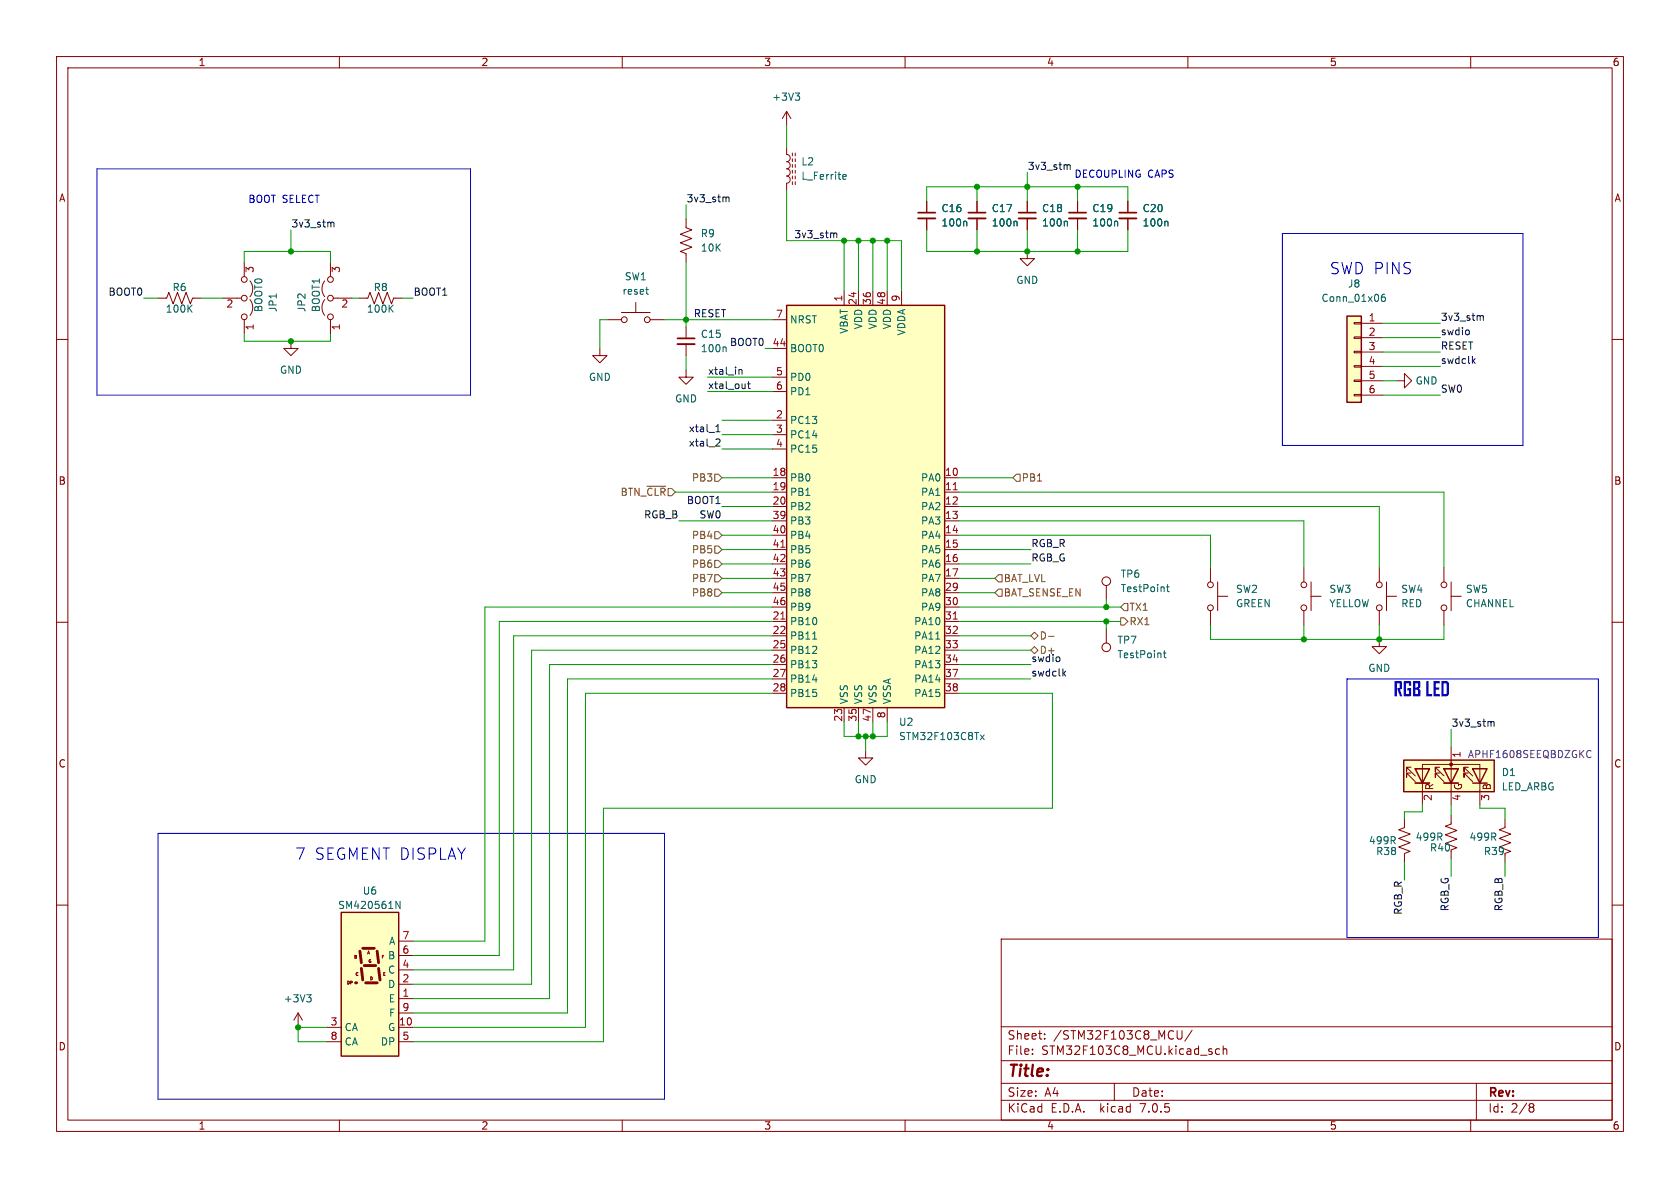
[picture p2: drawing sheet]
<svg xmlns="http://www.w3.org/2000/svg" width="297mm" height="210mm" viewBox="0 0 297 210" stroke-linecap="round" stroke-linejoin="round" font-family="sans-serif">
<g fill="none" stroke="#840000" stroke-width=".18">
<path d="M10 10h277v190h-277zM12 12h273v186h-273zM60 10v2M110 10v2M139.1 19.7v2.5M139.1 19.7l-.8 1.3M139.1 19.7l.7 1.3M160 10v2M210 10v2M260 10v2M139.1 26v1.3a.64 .64 0 0 1 .6 .6 .64 .64 0 0 1-.6 .7 .64 .64 0 0 1 .6 .6 .64 .64 0 0 1-.6 .6 .64 .64 0 0 1 .6 .7 .64 .64 0 0 1-.6 .6 .64 .64 0 0 1 .6 .7 .64 .64 0 0 1-.6 .6v1.3M140.1 27.1v.5"/>
<path d="M140.1 28.1v.5M140.1 29.1v.5M140.1 30.1v.5M140.1 31.1v.5M140.1 32.1v.5M140.6 27.1v.5M140.6 28.1v.5M140.6 29.1v.5M140.6 30.1v.5M140.6 31.1v.5M140.6 32.1v.5M10 60h2"/>
<path d="M285 60h2M10 110h2M195.6 111.1v2.6M285 110h2M10 160h2M266.1 144.8v1.5l-1.1 .4 2.1 .7-2.1 .8 2.1 .8-2.1 .7 2.1 .8-1 .4v1.5M285 160h2M177 166h108v32h-108zM60 198v2M110 198v2M160 198v2M177 194.5h108"/>
<path d="M177 191.5h108M177 187.5h108M177 181.5h108M182.5 186.3v.1M182.5 185.5v.1M184.7 183.6v.1M184.7 182.8v.1M197 191.5v3M209 182.2l-.1 1.4-.5 .1-.3-.3M210 198v2M210.7 182.1l-1.2 2M215.6 185.5l-.4-.1-.3 .3v.4l.1 .2h.6"/>
<path d="M216.2 185.5l.3-.1 .3 .1 .1 .9M216.2 184.9v1.5M260 198v2M261 191.5v6.5M270.5 195.7h.1M270.5 195.2l.4-.1 .2 .1 .1 .3-.3 .2M270.6 195.7h.3M270.6 195.7l-.1 .1M270.9 195.7l.3 .3-.1 .5-.2 .1-.4-.1"/>
<circle cx="195.6" cy="114.4" r=".76"/>
</g>
<path d="M140.6 16.5h.8l-.5 .4M141.1 16.9l.3 .3v.3l-.3 .2M149.2 30.8l.3 .1 .1 .3-.6 .1M149.5 31.6l-.3 .1M205.7 115.4h.4M205.8 115v1.1l.3 .2" fill="none" stroke="#006464" stroke-width=".18"/>
<path d="M60.3 161.3h10.2v25.4h-10.2z" fill="#ffffc2" stroke="#ffffc2" stroke-width=".18"/>
<path d="M60.3 161.3h10.2v25.4h-10.2z" fill="none" stroke="#840000" stroke-width=".25"/>
<path d="M63.6 168.1l.3 2.1M63.9 171.2l.2 2M64.1 167.6h2.1M64.4 170.7h2M64.6 173.7h2.1M66.7 168.1l.2 2.1M66.9 171.2l.3 2" fill="none" stroke="#840000" stroke-width=".51"/>
<circle cx="62.9" cy="173.7" r=".25" fill="#840000"/>
<g fill="none" stroke="#840000" stroke-width=".18">
<path d="M121.3 38.7v1.6l1 .3-2 .8 2 .8-2 .7 2 .8-2 .8 1 .3v1.6M163.8 35.6v2M163.8 38.6v2M172.7 35.6v2M172.7 38.6v2M181.6 35.6v2M181.6 38.6v2M190.5 35.6v2M190.5 38.6v2M199.4 35.6v2M199.4 38.6v2M27.9 52.7h1.6l.3-1 .8 2 .8-2 .7 2 .8-2 .8 2 .3-1h1.6"/>
<path d="M39.4 52.7h3.3M43.2 46.4v2.5M43.2 56.5v2.6M44.2 53a2.26 2.26 0 0 1 0 2.8M44.2 49.7a2.26 2.26 0 0 1 0 2.8M57.4 53a2.26 2.26 0 0 0 0 2.8M57.4 49.7a2.26 2.26 0 0 0 0 2.8M58.4 46.4v2.5M58.4 56.5v2.6M58.9 52.7h3.3M63.5 52.7h1.5l.4-1 .8 2 .7-2 .8 2 .8-2 .7 2 .4-1h1.5M107.3 56.5h2.6"/>
<path d="M109.9 55.2h5M112.4 53.5v1.7M114.9 56.5h2.6M121.3 57.8v2M136.5 56.5h2.6M149.2 51.4v2.6M151.8 51.4v2.6M154.3 51.4v2.6M156.8 51.4v2.6M159.4 51.4v2.6M181.6 44.5v1.2h1.3l-1.3 1.3-1.3-1.3h1.3M239.4 59.6h1.3v.2h-1.3z"/>
<path d="M239.4 57h1.3v.3h-1.3zM240.7 57.2h3.8M240.7 59.7h3.8M51.4 60.3v1.3h1.3l-1.3 1.3-1.2-1.3h1.2M106 61.6v1.3h1.3l-1.3 1.2-1.2-1.2h1.2M121.3 65.4v1.3h1.3l-1.3 1.2-1.3-1.2h1.3M121.3 60.8v2.1M136.5 74.3h2.6M136.5 76.8h2.6M136.5 79.4h2.6M136.5 61.6h2.6M136.5 66.7h2.6"/>
<path d="M136.5 69.2h2.6M239.4 69.7h1.3v.3h-1.3zM239.4 67.2h1.3v.2h-1.3zM239.4 64.6h1.3v.3h-1.3zM239.4 62.1h1.3v.3h-1.3zM240.7 62.2h3.8M240.7 64.8h3.8M240.7 67.3h3.8M240.7 69.9h3.8M247 67.3h1.3v-1.3l1.3 1.3-1.3 1.3v-1.3M136.5 84.5h2.6M136.5 87h2.6"/>
<path d="M136.5 89.5h2.6M136.5 92.1h2.6M136.5 94.6h2.6M136.5 97.2h2.6M136.5 99.7h2.6M167 84.5h2.5M167 87h2.5M167 89.5h2.5M167 92.1h2.5M167 94.6h2.5M167 97.2h2.5M167 99.7h2.5"/>
<path d="M136.5 102.2h2.6M136.5 109.9h2.6M136.5 112.4h2.6M136.5 114.9h2.6M136.5 117.5h2.6M136.5 104.8h2.6M136.5 107.3h2.6M167 102.2h2.5M167 109.9h2.5M167 112.4h2.5M167 114.9h2.5M167 117.5h2.5"/>
<path d="M167 104.8h2.5M167 107.3h2.5M195.6 103.5v2.5M214 100.3v2.6M214 108v2.5M215.3 105.4h1.7M215.3 102.9v5.1M230.5 100.3v2.6M230.5 108v2.5M231.8 105.4h1.8M231.8 102.9v5.1M243.8 113v1.3h1.3l-1.3 1.3-1.2-1.3h1.2"/>
<path d="M243.8 100.3v2.6M243.8 108v2.5M245.1 105.4h1.8M245.1 102.9v5.1M255.3 100.3v2.6M255.3 108v2.5M256.5 105.4h1.8M256.5 102.9v5.1M136.5 120h2.6M136.5 122.6h2.6M149.2 125.1v2.5M151.8 125.1v2.5"/>
<path d="M153 132.7v1.3h1.3l-1.3 1.3-1.2-1.3h1.2M154.3 125.1v2.5M156.8 125.1v2.5M167 120h2.5M167 122.6h2.5M249.4 136.7h-.7v.7v-.7l1.5 1.5M249.4 135.6h-.7v.8v-.8l1.5 1.6M250.2 135.9h2.5zM250.2 135.9h.1M250.2 138.4h2.5M254.5 136.7h-.8v.7v-.7l1.6 1.5M254.5 135.6h-.8v.8v-.8l1.6 1.6"/>
<path d="M255.3 135.9h2.5zM255.3 135.9h.1M255.3 138.4h2.5M256.5 132.1v10.1M259.6 136.7h-.8v.7v-.7l1.5 1.5M259.6 135.6h-.8v.8v-.8l1.5 1.6M248.3 144.8v1.5l-1 .4 2 .7-2 .8 2 .8-2 .7 2 .8-1 .4v1.5M251.5 142.2v-7.1h10.1v7.1M256.5 144.1v1.6l-1 .4 2.1 .7-2.1 .8 2.1 .7-2.1 .8 2.1 .8-1.1 .3v1.6M52.7 179.1l-.8 1.2M52.7 179.1v2.5M52.7 179.1l.8 1.2"/>
<path d="M70.5 176.5h2.5M70.5 174h2.5M70.5 171.5h2.5M70.5 168.9h2.5M70.5 166.4h2.5M70.5 179.1h2.5M57.8 181.6h2.5M57.8 184.2h2.5M70.5 181.6h2.5M70.5 184.2h2.5"/>
<circle cx="43.2" cy="49.4" r=".51"/>
<circle cx="43.2" cy="52.7" r=".51"/>
<circle cx="43.2" cy="56" r=".51"/>
<circle cx="58.4" cy="49.4" r=".51"/>
<circle cx="58.4" cy="56" r=".51"/>
<circle cx="58.4" cy="52.7" r=".51"/>
<circle cx="110.4" cy="56.5" r=".51"/>
<circle cx="114.4" cy="56.5" r=".51"/>
<circle cx="195.6" cy="102.7" r=".76"/>
<circle cx="214" cy="103.4" r=".51"/>
<circle cx="214" cy="107.4" r=".51"/>
<circle cx="230.5" cy="107.4" r=".51"/>
<circle cx="230.5" cy="103.4" r=".51"/>
<circle cx="243.8" cy="107.4" r=".51"/>
<circle cx="243.8" cy="103.4" r=".51"/>
<circle cx="255.3" cy="103.4" r=".51"/>
<circle cx="255.3" cy="107.4" r=".51"/>
</g>
<g fill="none" stroke="#006464" stroke-width=".18">
<path d="M170.7 39.1l.2 .2v.7M179.6 39.1l.2 .2v.7M188.5 39.1l.2 .2v.7M197.4 39.1l.2 .2v.7M206.3 39.1l.2 .2v.7M114.1 51.2h.5M114.4 52h.2M244.8 52l-.4 .1a.86 .86 0 0 0 0 1.2l.5-.1v-.5l-.2-.2-.4 .1-.1 .1M128.2 61.3l.2 .2v.7M143.7 113h.7M206.2 103.7h.5M206.4 103.3v1.1l.3 .2"/>
<path d="M173.3 129.9l.7 .9M174 129.9l-.7 .9M70 159.3l.7 1.3v-1.3M54.2 175.8h.8l-.4 .5M54.8 176.3l.2 .3v.3l-.2 .2"/>
</g>
<g fill="#ffffc2" stroke="#ffffc2" stroke-width=".18">
<path d="M139.1 54h27.9v71.1h-27.9z"/>
<path d="M248.2 134.4h16v5.6h-16z"/>
<path d="M238.1 55.9h2.6v15.2h-2.6z"/>
</g>
<path d="M139.1 54h27.9v71.1h-27.9zM238.1 55.9h2.6v15.2h-2.6zM248.2 134.4h16v5.6h-16zM250.2 135.9h2.5l-1.2 2.5zM250.2 138.4h2.5M255.3 135.9h2.5l-1.3 2.5zM255.3 138.4h2.5M260.3 135.9h2.6l-1.3 2.5zM260.3 138.4h2.6" fill="none" stroke="#840000" stroke-width=".25"/>
<path d="M138 96.7h.8M168.5 86.6h.7M138 109.4h.8M168.5 109.4h.7" fill="none" stroke="#a90000" stroke-width=".18"/>
<circle cx="256.5" cy="135.1" r=".25" fill="#840000" stroke="#840000" stroke-width=".18"/>
<path d="M280.9 132.7l.4 .1M281.3 133.8l-.4 .1" fill="none" stroke="#840084" stroke-width=".18"/>
<path d="M162.3 38.6h3.1M171.2 38.6h3M180.1 38.6h3M189 38.6h3M197.9 38.6h3M119.8 60.8h3" fill="none" stroke="#840000" stroke-width=".33"/>
<path d="M162.3 37.6h3.1M171.2 37.6h3M180.1 37.6h3M189 37.6h3M197.9 37.6h3M119.8 59.8h3" fill="none" stroke="#840000" stroke-width=".3"/>
<g fill="none" stroke="#725600" stroke-width=".18">
<path d="M114.4 86h3.3M126.4 99.1h.6l.6 .6-.6 .6h-.6zM126.4 96.5h.6l.6 .7-.6 .6h-.6zM126.4 94h.6l.6 .6-.6 .7h-.6zM126.4 83.8h.6l.6 .7-.6 .6h-.6zM179.7 83.8h.6v1.3h-.6l-.6-.6zM126.4 104.1h.6l.6 .7-.6 .6h-.6zM126.4 101.6h.6l.6 .6-.6 .7h-.6zM176.5 104.1h.7v1.3h-.7l-.6-.6zM176.5 101.6h.7v1.3h-.7l-.6-.7zM182.2 112.4l.7-.6 .6 .6-.6 .6zM182.2 114.9l.7-.6 .6 .6-.6 .7z"/>
<path d="M185.4 112.5h.9M198.1 109.2h.7l.6 .7-.6 .6h-.7zM198.1 107.3l.7-.6h.6v1.3h-.6z"/>
</g>
<g fill="none" stroke="#0f0f0f" stroke-width=".18">
<path d="M58.6 39.3h.4v.8M128.4 34.9h.4l.1 .8M188.7 29.2h.4l.1 .8M147.5 41.2h.4v.8M259.7 58.5v.6M261.7 55.9h.5v.7M126.6 76.3h.7M126.7 75.4l.2-.3v1.2M126.7 77.6l.5 .1 .1 .3-.8 .9h.8M130.7 65.4h.4l.1 .8M132.1 67.9h.5M132.3 67.4v1.1l.3 .2"/>
<path d="M260.4 63.8l.4 .5M260.8 63.4l-.5 .5M187.3 116.2v.6M188 119l.4 .5M188.4 118.7l-.5 .4M263.7 127.6h.4v.8"/>
</g>
<path d="M17.1 29.8h66.1v40.1h-66.1zM226.7 41.3h42.5v37.4h-42.5zM238.1 120h44.5v45.7h-44.5zM27.9 147.3h89.6v47h-89.6z" fill="none" stroke="#0000c2" stroke-width=".18"/>
<g fill="none" stroke="#009600" stroke-width=".18">
<path d="M121.3 36.2v2.5M139.1 33.7v8.8h20.3v8.9M139.1 22.2v3.8M163.8 35.6v-2.6h35.6v2.6M172.7 33v2.6M181.6 30.5v5.1M190.5 33v2.6M25.4 52.7h2.5M35.6 52.7h3.8M43.2 59.1v1.2h15.2v-1.2M43.2 46.4v-1.9h15.2v1.9M51.4 40.6v3.9"/>
<path d="M62.2 52.7h1.3M71.1 52.7h1.9M107.3 56.5h-1.3v5.1M117.5 56.5h19M121.3 46.4v11.4M149.2 42.5v8.9M151.8 42.5v8.9M154.3 42.5v8.9M156.8 42.5v8.9M163.8 40.6v3.9h35.6v-3.9M172.7 40.6v3.9M181.6 40.6v3.9"/>
<path d="M190.5 40.6v3.9M244.5 57.2h10.1M244.5 59.7h10.1M121.3 62.9v2.5M125.1 66.7h11.4M125.1 69.2h11.4M127.6 74.3h8.9M127.6 79.4h8.9M127.6 76.8h8.9M135.3 61.6h1.2M244.5 67.3h2.5M244.5 64.8h10.1"/>
<path d="M244.5 62.2h10.1M244.5 69.9h10.1M119.4 87h17.1M120 92.1h16.5M127.6 89.5h8.9M127.6 94.6h8.9M127.6 97.2h8.9M127.6 99.7h8.9M127.6 84.5h8.9M169.5 87h85.8v13.3M169.5 92.1h61v8.2M169.5 89.5h74.3v10.8"/>
<path d="M169.5 94.6h44.5v5.7M169.5 97.2h12.7M169.5 99.7h12.7M169.5 84.5h9.6M127.6 104.8h8.9M127.6 102.2h8.9M136.5 109.9h-48.2v59h-15.3M136.5 117.5h-39.3v59h-24.2M136.5 114.9h-42.5v59.1h-21M136.5 107.3h-50.8v59.1h-12.7M136.5 112.4h-45.7v59.1h-17.8M169.5 109.9h28.6"/>
<path d="M169.5 117.5h12.7M169.5 114.9h12.7M169.5 107.3h28.6M169.5 104.8h6.4M169.5 102.2h6.4M169.5 112.4h12.7M195.6 106v1.3M195.6 109.9v1.2M214 110.5v2.5h41.3v-2.5M230.5 110.5v2.5M243.8 110.5v2.5M136.5 120h-36.2v59.1h-27.3"/>
<path d="M136.5 122.6h-33v59h-30.5M149.2 127.6v2.6h7.6v-2.6M151.8 127.6v2.6M153 130.2v2.5M154.3 127.6v2.6M169.5 120h12.7M169.5 122.6h16.6v20.3h-79.4v41.3h-33.7M256.5 128.9v3.2M248.3 152.4v3.2M251.5 142.2v1.3h-3.2v1.3M256.5 142.2v1.9M256.5 151.8v3.1"/>
<path d="M261.6 142.2v.7h4.5v1.9M266.1 152.4v2.5M57.8 181.6h-5.1v2.6h5.1"/>
</g>
<g fill="#009600" stroke="#009600" stroke-width=".18">
<circle cx="51.4" cy="44.5" r=".46"/>
<circle cx="121.3" cy="56.5" r=".46"/>
<circle cx="153" cy="130.2" r=".46"/>
<circle cx="151.8" cy="130.2" r=".46"/>
<circle cx="195.6" cy="107.3" r=".46"/>
<circle cx="154.3" cy="130.2" r=".46"/>
<circle cx="195.6" cy="109.9" r=".46"/>
<circle cx="230.5" cy="113" r=".46"/>
<circle cx="243.8" cy="113" r=".46"/>
<circle cx="172.7" cy="33" r=".46"/>
<circle cx="172.7" cy="44.5" r=".46"/>
<circle cx="190.5" cy="33" r=".46"/>
<circle cx="181.6" cy="33" r=".46"/>
<circle cx="190.5" cy="44.5" r=".46"/>
<circle cx="181.6" cy="44.5" r=".46"/>
<circle cx="51.4" cy="60.3" r=".46"/>
<circle cx="52.7" cy="181.6" r=".46"/>
<circle cx="156.8" cy="42.5" r=".46"/>
<circle cx="154.3" cy="42.5" r=".46"/>
<circle cx="149.2" cy="42.5" r=".46"/>
<circle cx="151.8" cy="42.5" r=".46"/>
</g>
<g font-size="3.5" fill="#0000c2">
<text x="246.4" y="123.5">RGB</text>
<text x="252" y="123.5">LED</text>
</g>
<g font-size="2.8" fill="#0000c2">
<text x="234.9" y="48.6">SWD PINS</text>
<text x="52.1" y="152.2">7 SEGMENT DISPLAY</text>
</g>
<text font-size="2.8" fill="#840000" x="178" y="190.8">Title:</text>
<g font-size="2.1" fill="#840000">
<text x="178" y="183.9">Sheet:</text>
<text x="186.2" y="183.9">/STM32F103C8_MCU/</text>
<text x="178" y="186.6">File:</text>
<text x="184" y="186.6">STM32F103C8_MCU.kicad_sch</text>
<text x="178" y="196.8">KiCad</text>
<text x="178" y="194">Size:</text>
<text x="184.6" y="194">A4</text>
<text x="185.7" y="196.8">E.D.A.</text>
<text x="194.4" y="196.8">kicad</text>
<text x="200" y="194">Date:</text>
<text x="201.5" y="196.8">7.0.5</text>
<text x="263" y="194.2">Rev:</text>
<text x="263" y="196.8">Id:</text>
<text x="267" y="196.8">2/8</text>
</g>
<g font-size="1.8" fill="#840000">
<text x="35" y="11.8">1</text>
<text x="85" y="11.8">2</text>
<text x="135" y="11.8">3</text>
<text x="185" y="11.8">4</text>
<text x="235" y="11.8">5</text>
<text x="285" y="11.8">6</text>
<text x="10.4" y="35.8">A</text>
<text x="285.4" y="35.8">A</text>
<text x="10.3" y="85.8">B</text>
<text x="285.3" y="85.8">B</text>
<text x="10.3" y="135.8">C</text>
<text x="285.3" y="135.8">C</text>
<text x="253.6" y="139.8" transform="rotate(-90 253.6 139.8)">R</text>
<text x="258.6" y="139.8" transform="rotate(-90 258.6 139.8)">G</text>
<text x="263.7" y="139.8" transform="rotate(-90 263.7 139.8)">B</text>
<text x="10.3" y="185.8">D</text>
<text x="285.3" y="185.8">D</text>
<text x="35" y="199.8">1</text>
<text x="85" y="199.8">2</text>
<text x="135" y="199.8">3</text>
<text x="185" y="199.8">4</text>
<text x="235" y="199.8">5</text>
<text x="285" y="199.8">6</text>
</g>
<g font-size="1.8" fill="#006464">
<text x="136.5" y="18">+3V3</text>
<text x="141.6" y="29.4">L2</text>
<text x="141.6" y="31.9">L_Ferrite</text>
<text x="166.4" y="37.7">C16</text>
<text x="166.4" y="40.2">100n</text>
<text x="175.3" y="37.7">C17</text>
<text x="175.3" y="40.2">100n</text>
<text x="184.2" y="37.7">C18</text>
<text x="184.2" y="40.2">100n</text>
<text x="193" y="37.7">C19</text>
<text x="193" y="40.2">100n</text>
<text x="201.9" y="37.7">C20</text>
<text x="201.9" y="40.2">100n</text>
<text x="123.8" y="42.1">R9</text>
<text x="123.8" y="44.6">10K</text>
<text x="30.4" y="51.6">R6</text>
<text x="66" y="51.6">R8</text>
<text x="110" y="52.3">reset</text>
<text x="110.4" y="49.7">SW1</text>
<text x="179.6" y="50.4">GND</text>
<text x="233.6" y="53.5">Conn_01x06</text>
<text x="238.2" y="51">J8</text>
<text x="29.2" y="55.4">100K</text>
<text x="46.5" y="55.2" transform="rotate(-90 46.5 55.2)">BOOT0</text>
<text x="49.1" y="55.2" transform="rotate(-90 49.1 55.2)">JP1</text>
<text x="54.2" y="55.2" transform="rotate(-90 54.2 55.2)">JP2</text>
<text x="56.7" y="55.2" transform="rotate(-90 56.7 55.2)">BOOT1</text>
<text x="64.8" y="55.4">100K</text>
<text x="123.8" y="59.9">C15</text>
<text x="139.6" y="57.3">NRST</text>
<text x="150.1" y="59" transform="rotate(-90 150.1 59)">VBAT</text>
<text x="152.6" y="58.2" transform="rotate(-90 152.6 58.2)">VDD</text>
<text x="155.1" y="58.2" transform="rotate(-90 155.1 58.2)">VDD</text>
<text x="157.7" y="58.2" transform="rotate(-90 157.7 58.2)">VDD</text>
<text x="160.2" y="59.3" transform="rotate(-90 160.2 59.3)">VDDA</text>
<text x="123.8" y="62.4">100n</text>
<text x="139.6" y="62.4">BOOT0</text>
<text x="49.4" y="66.2">GND</text>
<text x="104" y="67.5">GND</text>
<text x="119.3" y="71.3">GND</text>
<text x="139.6" y="67.5">PD0</text>
<text x="139.6" y="70">PD1</text>
<text x="250.2" y="68.1">GND</text>
<text x="139.6" y="75.1">PC13</text>
<text x="139.6" y="77.7">PC14</text>
<text x="139.6" y="80.2">PC15</text>
<text x="139.6" y="85.3">PB0</text>
<text x="139.6" y="87.8">PB1</text>
<text x="162.8" y="85.3">PA0</text>
<text x="162.8" y="87.8">PA1</text>
<text x="139.6" y="90.4">PB2</text>
<text x="139.6" y="92.9">PB3</text>
<text x="139.6" y="95.4">PB4</text>
<text x="162.8" y="90.4">PA2</text>
<text x="162.8" y="92.9">PA3</text>
<text x="162.8" y="95.4">PA4</text>
<text x="139.6" y="98">PB5</text>
<text x="139.6" y="100.5">PB6</text>
<text x="162.8" y="98">PA5</text>
<text x="162.8" y="100.5">PA6</text>
<text x="139.6" y="103.1">PB7</text>
<text x="139.6" y="105.6">PB8</text>
<text x="162.8" y="103.1">PA7</text>
<text x="162.8" y="105.6">PA8</text>
<text x="198.1" y="102.3">TP6</text>
<text x="198.1" y="104.8">TestPoint</text>
<text x="218.4" y="105">SW2</text>
<text x="218.4" y="107.5">GREEN</text>
<text x="235" y="105">SW3</text>
<text x="235" y="107.5">YELLOW</text>
<text x="247.7" y="105">SW4</text>
<text x="247.7" y="107.5">RED</text>
<text x="259.1" y="105">SW5</text>
<text x="259.1" y="107.5">CHANNEL</text>
<text x="139.6" y="110.7">PB10</text>
<text x="139.6" y="113.2">PB11</text>
<text x="139.6" y="108.1">PB9</text>
<text x="161.6" y="110.7">PA10</text>
<text x="161.6" y="113.2">PA11</text>
<text x="162.8" y="108.1">PA9</text>
<text x="197.5" y="114">TP7</text>
<text x="139.6" y="115.8">PB12</text>
<text x="139.6" y="118.3">PB13</text>
<text x="161.6" y="115.8">PA12</text>
<text x="161.6" y="118.3">PA13</text>
<text x="197.5" y="116.5">TestPoint</text>
<text x="241.8" y="118.9">GND</text>
<text x="139.6" y="120.8">PB14</text>
<text x="139.6" y="123.4">PB15</text>
<text x="150.1" y="124.6" transform="rotate(-90 150.1 124.6)">VSS</text>
<text x="152.6" y="124.6" transform="rotate(-90 152.6 124.6)">VSS</text>
<text x="155.1" y="124.6" transform="rotate(-90 155.1 124.6)">VSS</text>
<text x="157.7" y="124.6" transform="rotate(-90 157.7 124.6)">VSSA</text>
<text x="161.6" y="120.8">PA14</text>
<text x="161.6" y="123.4">PA15</text>
<text x="158.9" y="128.5">U2</text>
<text x="158.9" y="131">STM32F103C8Tx</text>
<text x="265.4" y="137.4">D1</text>
<text x="151" y="138.6">GND</text>
<text x="265.4" y="139.9">LED_ARBG</text>
<text x="241.9" y="149.4">499R</text>
<text x="250.2" y="148.8">499R</text>
<text x="259.7" y="148.8">499R</text>
<text x="243.2" y="151.3">R38</text>
<text x="252.7" y="150.7">R40</text>
<text x="262.3" y="151.3">R39</text>
<text x="59.7" y="160.8">SM420561N</text>
<text x="64.1" y="158.3">U6</text>
<text x="68.8" y="167.2">A</text>
<text x="68.6" y="172.3">C</text>
<text x="68.6" y="169.7">B</text>
<text x="50.1" y="177.4">+3V3</text>
<text x="68.6" y="174.8">D</text>
<text x="68.7" y="177.4">E</text>
<text x="68.8" y="179.9">F</text>
<text x="60.8" y="182.4">CA</text>
<text x="60.8" y="185">CA</text>
<text x="67.3" y="185">DP</text>
<text x="68.6" y="182.4">G</text>
</g>
<g font-size="1.8" fill="#0000c2">
<text x="43.8" y="35.9">BOOT SELECT</text>
<text x="189.9" y="31.5">DECOUPLING</text>
<text x="202.8" y="31.5">CAPS</text>
</g>
<g font-size="1.8" fill="#0f0f0f">
<text x="121.3" y="35.8">3v3_stm</text>
<text x="181.6" y="30.1">3v3_stm</text>
<text x="51.4" y="40.3">3v3_stm</text>
<text x="140.3" y="42.2">3v3_stm</text>
<text x="19.2" y="52.4">BOOT0</text>
<text x="73" y="52.4">BOOT1</text>
<text x="122.6" y="56.2">RESET</text>
<text x="254.6" y="56.8">3v3_stm</text>
<text x="254.6" y="59.3">swdio</text>
<text x="129" y="61.2">BOOT0</text>
<text x="254.6" y="61.9">RESET</text>
<text x="254.6" y="64.4">swdclk</text>
<text x="125.1" y="66.3">xtal_in</text>
<text x="125.1" y="68.9">xtal_out</text>
<text x="254.6" y="69.5">SW0</text>
<text x="121.8" y="76.5">xtal_1</text>
<text x="121.8" y="79">xtal_2</text>
<text x="121.4" y="89.2">BOOT1</text>
<text x="113.8" y="91.7">RGB_B</text>
<text x="123.6" y="91.7">SW0</text>
<text x="182.2" y="99.3">RGB_G</text>
<text x="182.2" y="96.8">RGB_R</text>
<text x="182.2" y="119.7">swdclk</text>
<text x="182.2" y="117.1">swdio</text>
<text x="183.7" y="115.8">D+</text>
<text x="256.5" y="128.6">3v3_stm</text>
<text x="247.9" y="161.7" transform="rotate(-90 247.9 161.7)">RGB_R</text>
<text x="256.2" y="161.1" transform="rotate(-90 256.2 161.1)">RGB_G</text>
<text x="265.7" y="161.1" transform="rotate(-90 265.7 161.1)">RGB_B</text>
</g>
<g font-size="1.8" fill="#a90000">
<text x="45.1" y="48.3" transform="rotate(-90 45.1 48.3)">3</text>
<text x="60.3" y="48.3" transform="rotate(-90 60.3 48.3)">3</text>
<text x="149" y="53.4" transform="rotate(-90 149 53.4)">1</text>
<text x="151.5" y="54" transform="rotate(-90 151.5 54)">24</text>
<text x="154.1" y="54" transform="rotate(-90 154.1 54)">36</text>
<text x="156.6" y="54" transform="rotate(-90 156.6 54)">48</text>
<text x="159.1" y="53.4" transform="rotate(-90 159.1 53.4)">9</text>
<text x="40" y="54.6">2</text>
<text x="45.1" y="58.5" transform="rotate(-90 45.1 58.5)">1</text>
<text x="60.3" y="54.6">2</text>
<text x="60.3" y="58.5" transform="rotate(-90 60.3 58.5)">1</text>
<text x="137.1" y="56.3">7</text>
<text x="241.9" y="56.9">1</text>
<text x="241.9" y="59.4">2</text>
<text x="136.5" y="61.3">44</text>
<text x="241.9" y="62">3</text>
<text x="241.9" y="64.5">4</text>
<text x="137.1" y="66.4">5</text>
<text x="137.1" y="69">6</text>
<text x="241.9" y="67.1">5</text>
<text x="241.9" y="69.6">6</text>
<text x="137.1" y="74">2</text>
<text x="137.1" y="76.6">3</text>
<text x="137.1" y="79.1">4</text>
<text x="136.5" y="84.2">18</text>
<text x="136.5" y="86.7">19</text>
<text x="136.5" y="89.3">20</text>
<text x="167" y="84.2">10</text>
<text x="167" y="86.7">11</text>
<text x="167" y="89.3">12</text>
<text x="136.5" y="91.8">39</text>
<text x="136.5" y="94.4">40</text>
<text x="167" y="91.8">13</text>
<text x="167" y="94.4">14</text>
<text x="136.5" y="96.9">41</text>
<text x="136.5" y="99.4">42</text>
<text x="136.5" y="102">43</text>
<text x="167" y="96.9">15</text>
<text x="167" y="99.4">16</text>
<text x="167" y="102">17</text>
<text x="136.5" y="104.5">45</text>
<text x="136.5" y="107.1">46</text>
<text x="167" y="104.5">29</text>
<text x="167" y="107.1">30</text>
<text x="136.5" y="109.6">21</text>
<text x="136.5" y="112.1">22</text>
<text x="167" y="109.6">31</text>
<text x="167" y="112.1">32</text>
<text x="136.5" y="114.7">25</text>
<text x="136.5" y="117.2">26</text>
<text x="136.5" y="119.8">27</text>
<text x="167" y="114.7">33</text>
<text x="167" y="117.2">34</text>
<text x="167" y="119.8">37</text>
<text x="136.5" y="122.3">28</text>
<text x="167" y="122.3">38</text>
<text x="149" y="127.6" transform="rotate(-90 149 127.6)">23</text>
<text x="151.5" y="127.6" transform="rotate(-90 151.5 127.6)">35</text>
<text x="154.1" y="127.6" transform="rotate(-90 154.1 127.6)">47</text>
<text x="156.6" y="127" transform="rotate(-90 156.6 127)">8</text>
<text x="258.4" y="134" transform="rotate(-90 258.4 134)">1</text>
<text x="253.4" y="141.6" transform="rotate(-90 253.4 141.6)">2</text>
<text x="258.4" y="141.6" transform="rotate(-90 258.4 141.6)">4</text>
<text x="263.5" y="141.6" transform="rotate(-90 263.5 141.6)">3</text>
<text x="71.1" y="166.1">7</text>
<text x="71.1" y="173.7">2</text>
<text x="71.1" y="171.2">4</text>
<text x="71.1" y="168.7">6</text>
<text x="71.1" y="176.3">1</text>
<text x="71.1" y="178.8">9</text>
<text x="58.4" y="181.4">3</text>
<text x="58.4" y="183.9">8</text>
<text x="70.5" y="181.4">10</text>
<text x="71.1" y="183.9">5</text>
</g>
<g font-size="1.8" fill="#725600">
<text x="109.7" y="87.8">BTN_~{CLR}</text>
<text x="122.3" y="85.3">PB3</text>
<text x="180.5" y="85.3">PB1</text>
<text x="122.3" y="95.4">PB4</text>
<text x="122.3" y="100.5">PB6</text>
<text x="122.3" y="98">PB5</text>
<text x="122.3" y="105.6">PB8</text>
<text x="122.3" y="103.1">PB7</text>
<text x="177.4" y="105.6">BAT_SENSE_EN</text>
<text x="177.4" y="103.1">BAT_LVL</text>
<text x="183.7" y="113.2">D-</text>
<text x="199.6" y="110.7">RX1</text>
<text x="199.6" y="108.1">TX1</text>
</g>
<text font-size="1.8" fill="#840084" x="259.4" y="134.2">APHF1608SEEQBDZGKC</text>
<g font-size=".7" fill="#840000">
<text x="62.5" y="169.6">B</text>
<text x="62.7" y="172.7">C</text>
<text x="64.8" y="168.8">A</text>
<text x="65" y="170.4">G</text>
<text x="65.3" y="173.4">D</text>
<text x="67.3" y="169.6">F</text>
<text x="67.6" y="172.7">E</text>
<text x="61.2" y="174.2">DP</text>
</g>
</svg>
